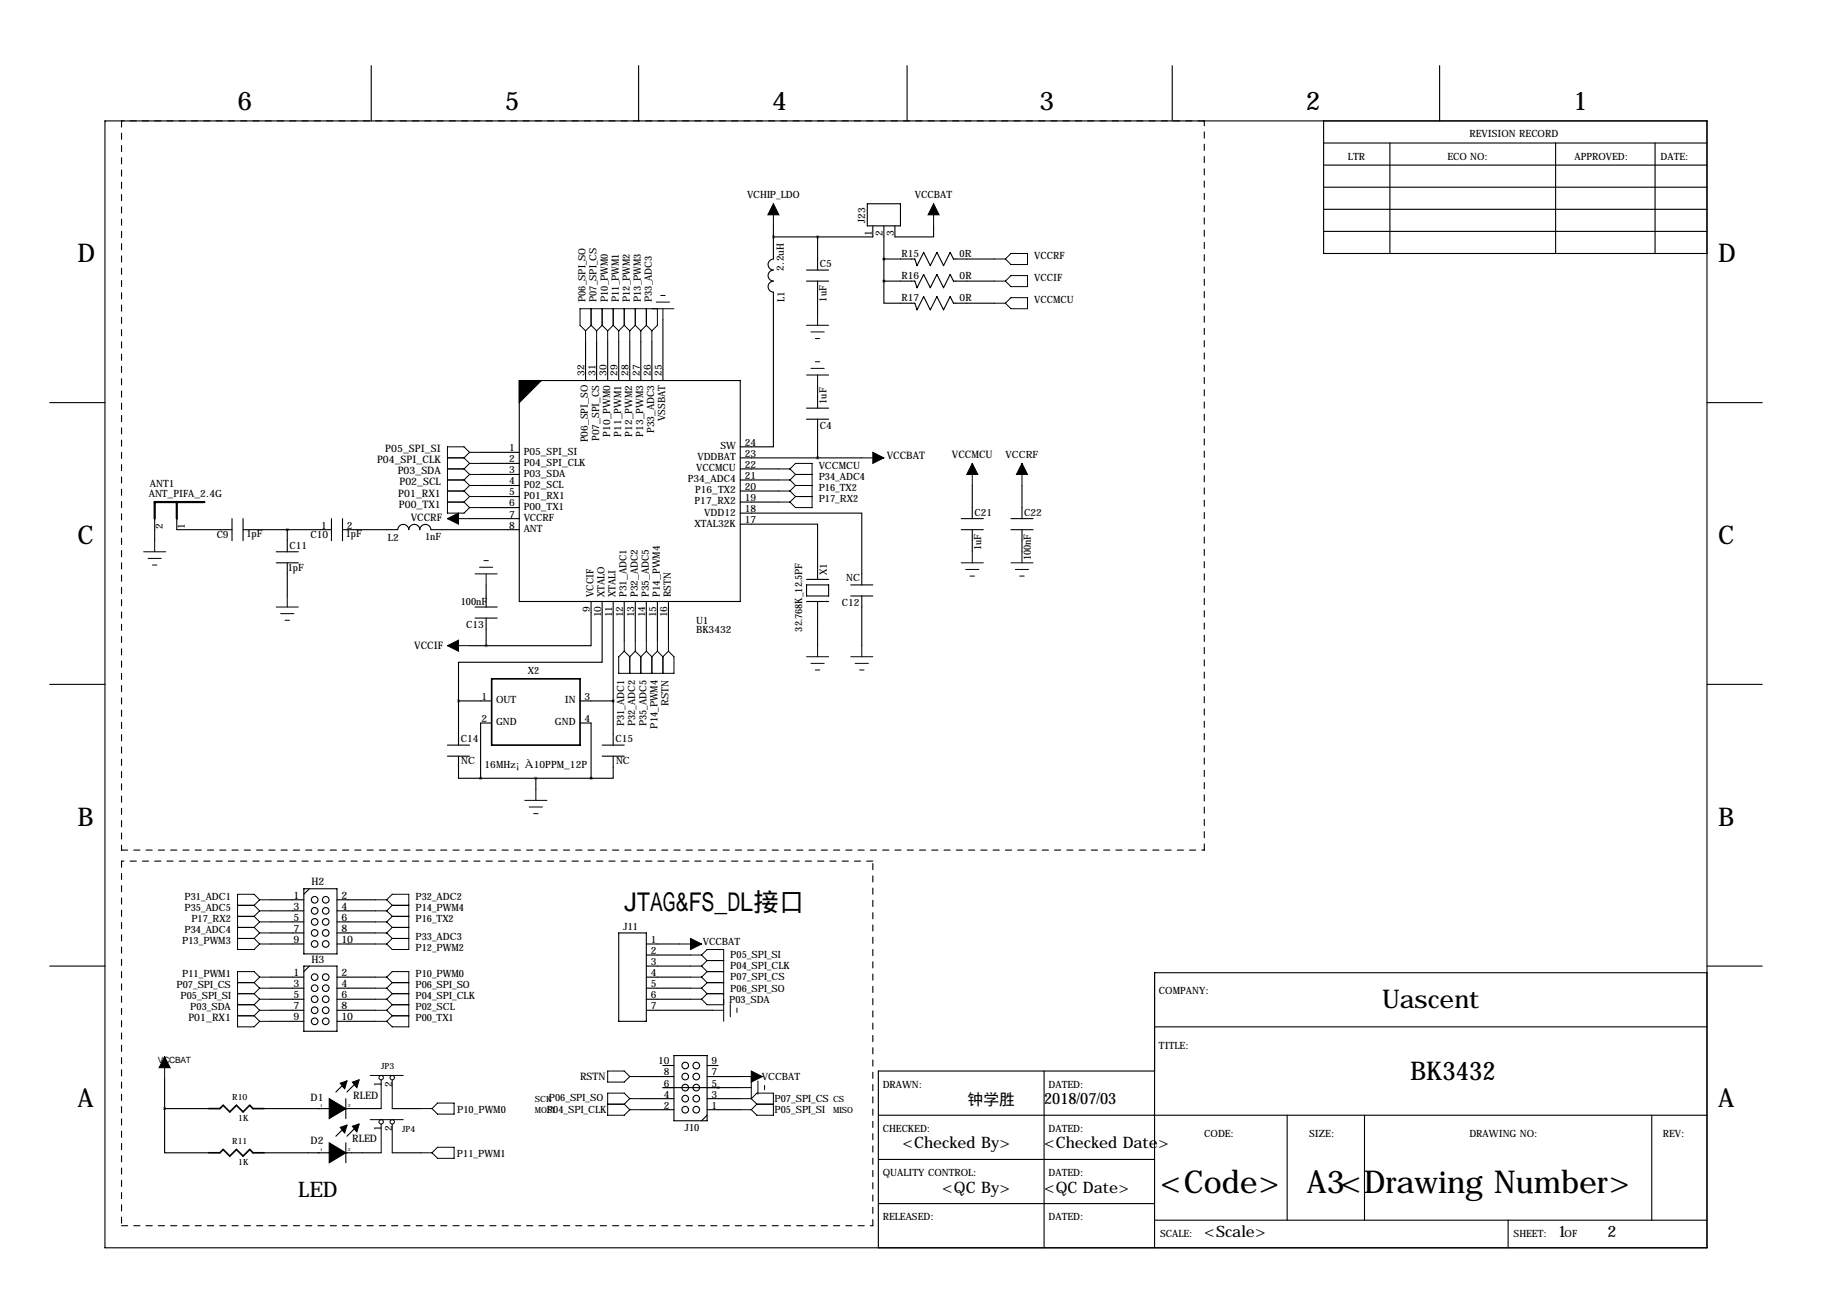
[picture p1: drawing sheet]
<svg xmlns="http://www.w3.org/2000/svg" width="419mm" height="297mm" viewBox="0 0 419 297" stroke-linecap="round" stroke-linejoin="round" font-family="sans-serif">
<path d="M27.9 27.8v167.6M276.9 27.8h-249M27.9 198v83.8M27.9 195.4h249M200.7 198h-172.8M276.9 195.4v-167.6M27.9 281.8h172.8M200.7 281.8v-83.8" fill="none" stroke="#000" stroke-width=".25" stroke-dasharray="1.4 1.4"/>
<g fill="none" stroke="#000" stroke-width=".25">
<path d="M85.3 15.1v12.7M146.8 15.1v12.7M208.5 15.1v12.7M269.5 15.1v12.7M331 15.1v12.7M24.1 27.8h368.3v259.1h-368.3zM304.3 32.9h88.1M304.3 38h88.1M304.3 27.8v30.5h88.1M319.5 32.9v25.4M357.6 32.9v25.4M380.5 32.9v25.4"/>
<path d="M177.8 51.9v7.6a1.27 1.27 0 0 0-1.2 1.3 1.27 1.27 0 0 0 1.2 1.3M188 54.5v7.6M199.4 46.8h7.6v5.1h-7.6zM200.7 51.9v2.6h-22.9M203.2 51.9v12.7M203.2 59.5h7.1l.5 1.6 1.5-3.1 1.6 3.1 1.5-3.1 1.5 3.1 1.5-3.1 .8 1.5h9.4M205.7 51.9v2.6h8.9v-2.6M304.3 43h88.1M304.3 48.1h88.1M304.3 53.2h88.1M134.6 78.6v8.9M137.2 78.6v8.9"/>
<path d="M139.7 78.6v8.9M142.2 78.6v8.9M144.8 78.6v8.9M147.3 78.6v8.9M149.9 78.6v8.9M152.4 73.5v14M177.8 64.6a1.27 1.27 0 0 0-1.2 1.3 1.27 1.27 0 0 0 1.2 1.3M177.8 62.1a1.27 1.27 0 0 0-1.2 1.3 1.27 1.27 0 0 0 1.2 1.2M177.8 67.2v35.5h-7.6M185.4 64.6h5.1M185.4 62.1h5.1M188 64.6v7.6"/>
<path d="M203.2 64.6v5.1h7.1l.5 1.5 1.5-3 1.6 3 1.5-3 1.5 3 1.5-3 .8 1.5h9.4M203.2 64.6h7.1l.5 1.6 1.5-3.1 1.6 3.1 1.5-3.1 1.5 3.1 1.5-3.1 .8 1.5h9.4M11.4 92.6h12.7M119.4 87.5h50.8v50.8h-50.8zM185.4 93.8h5.1M185.4 96.4h5.1M188 88.8v5M188 96.4v8.9M392.4 92.6h12.7M35.6 119.2v5.1M40.6 119.2v2.6h12.7M53.3 119.2v5.1"/>
<path d="M55.9 119.2v5.1M76.2 119.2v5.1M78.7 119.2v5.1M107.9 119.2h11.5M110.5 104h8.9M110.5 106.5h8.9M110.5 109.1h8.9M110.5 111.6h8.9M110.5 114.2h8.9M110.5 116.7h8.9M170.2 118h27.9v16.5M170.2 115.4h8.9"/>
<path d="M170.2 112.9h8.9M170.2 110.3h8.9M170.2 107.8h8.9M170.2 105.3h27.9M221 119.2h5.1M223.5 111.6v7.6M232.4 119.2h5.1M234.9 111.6v7.6M55.9 121.8h20.3M63.5 129.4h5.1M63.5 126.9h5.1M66 121.8v5.1"/>
<path d="M66 129.4v7.6M78.7 121.8h12.7a1.27 1.27 0 0 1 1.3-1.2 1.27 1.27 0 0 1 1.3 1.2 1.27 1.27 0 0 1 1.2-1.2 1.27 1.27 0 0 1 1.3 1.2 1.27 1.27 0 0 1 1.3-1.2 1.27 1.27 0 0 1 1.3 1.2h20.3M109.2 139.6h5.1M111.8 134.5v5.1M135.9 138.3v10.1h-24.1M138.4 138.3v14h-33v8.8M141 138.3v33M143.5 138.3v8.9M146 138.3v8.9M148.6 138.3v8.9M151.1 138.3v8.9M153.7 138.3v8.9"/>
<path d="M170.2 120.5h17.8v12.7M185.4 138.3h5.1M185.4 134.5h5.1v2.5h-5.1zM185.4 133.2h5.1M188 138.3v10.1M195.6 134.5h5.1M195.6 137h5.1M198.1 137v11.4M221 121.8h5.1M223.5 121.8v5.1M232.4 121.8h5.1M234.9 121.8v5.1"/>
<path d="M11.4 157.3h12.7M107.9 148.4h3.9M109.2 142.1h5.1M111.8 142.1v6.3M392.4 157.3h12.7M102.9 173.8h5M102.9 171.3h5M105.4 173.8v5.1h5.1M105.4 161.1v10.2M105.4 161.1h7.6M110.5 178.9h25.4M113 166.2h-2.5v12.7"/>
<path d="M123.2 178.9v2.6M133.3 166.2h2.6v12.7M133.3 161.1h7.7M138.4 173.8h5.1M138.4 171.3h5.1M141 173.8v5.1h-5.1M62.2 206.9h7.6M62.2 209.4h7.6M62.2 211.9h7.6M62.2 214.5h7.6M62.2 217h7.6M69.8 204.3h7.7v15h-7.7z"/>
<path d="M71.1 204.3l-1.3 1.3M77.5 206.9h8.9M77.5 209.4h8.9M77.5 211.9h8.9M77.5 214.5h8.9M77.5 217h8.9M142.2 214.5h6.4v20.3h-6.4zM148.6 217h7.6M148.6 219.6h10.1M11.4 222.1h12.7M62.2 224.6h7.6M62.2 227.2h7.6"/>
<path d="M62.2 229.7h7.6M62.2 232.3h7.6M62.2 234.8h7.6M69.8 222.1h7.7v15h-7.7zM71.1 222.1l-1.3 1.3M77.5 224.6h8.9M77.5 227.2h8.9M77.5 229.7h8.9M77.5 232.3h8.9M77.5 234.8h8.9M148.6 222.1h10.1M148.6 224.6h10.1"/>
<path d="M148.6 227.2h10.1M148.6 229.7h10.1M148.6 232.3h15.2M265.4 236.1h127M392.4 223.6h-127v63.3M392.4 222.1h12.7M37.8 254.9v10.1h10.2M37.8 254.9h10.2M37.8 248v6.9M60.7 254.9h26.9M79.5 252.6v4.6M79.8 248.5l-2.6 2.6"/>
<path d="M79.8 258.7l-2.6 2.5M82.3 248.5l-2.5 2.6M82.3 258.7l-2.5 2.5M90.2 254.9h6.6M147.3 255.1h7.6M147.3 252.6h7.6M147.3 247.5h7.6M152.4 250h17.8M152.4 245h2.5M154.9 242.7h7.7v15h-7.7zM162.6 256.4l-1.3 1.3M162.6 255.1h7.6"/>
<path d="M162.6 252.6h7.6M162.6 247.5h7.6M162.6 245h2.5M165.1 250h.1M201.9 256.4h190.5M240 246.2v40.7M265.4 246.2h-63.5v40.7M295.9 256.4v24.1M313.7 256.4v24.1M379.7 256.4v24.1M60.7 265h26.9M79.5 262.7v4.6"/>
<path d="M90.2 265h6.6M201.9 266.6h63.5M201.9 276.7h63.5M265.4 280.5h127M346.7 280.5v6.4"/>
<circle cx="72.3" cy="217" r=".76"/>
<circle cx="72.3" cy="214.5" r=".76"/>
<circle cx="72.3" cy="211.9" r=".76"/>
<circle cx="72.3" cy="206.9" r=".76"/>
<circle cx="72.3" cy="209.4" r=".76"/>
<circle cx="74.9" cy="217" r=".76"/>
<circle cx="74.9" cy="214.5" r=".76"/>
<circle cx="74.9" cy="211.9" r=".76"/>
<circle cx="74.9" cy="206.9" r=".76"/>
<circle cx="74.9" cy="209.4" r=".76"/>
<circle cx="72.3" cy="227.2" r=".76"/>
<circle cx="72.3" cy="224.6" r=".76"/>
<circle cx="72.3" cy="229.7" r=".76"/>
<circle cx="72.3" cy="234.8" r=".76"/>
<circle cx="72.3" cy="232.3" r=".76"/>
<circle cx="74.9" cy="227.2" r=".76"/>
<circle cx="74.9" cy="229.7" r=".76"/>
<circle cx="74.9" cy="224.6" r=".76"/>
<circle cx="74.9" cy="234.8" r=".76"/>
<circle cx="74.9" cy="232.3" r=".76"/>
<circle cx="157.5" cy="250" r=".76"/>
<circle cx="157.5" cy="252.6" r=".76"/>
<circle cx="157.5" cy="255.1" r=".76"/>
<circle cx="157.5" cy="247.5" r=".76"/>
<circle cx="157.5" cy="245" r=".76"/>
<circle cx="160.1" cy="250" r=".76"/>
<circle cx="160.1" cy="252.6" r=".76"/>
<circle cx="160.1" cy="255.1" r=".76"/>
<circle cx="160.1" cy="247.5" r=".76"/>
<circle cx="160.1" cy="245" r=".76"/>
</g>
<path d="M119.4 87.5h5.1l-5.1 5.1zM75.7 254.9h3.8l-3.8 2.3zM75.7 252.6l3.8 2.3h-3.8zM78.2 249l1.6-.5-.6 1.8zM78.2 259.2l1.6-.5-.6 1.8zM81 248.8l1.5-.5-.5 1.7zM81 258.9l1.5-.5-.5 1.8zM75.7 265h3.8l-3.8 2.3zM75.7 262.7l3.8 2.3h-3.8z" fill="#000" stroke="#000" stroke-width=".25"/>
<path d="M40.6 115.4v3.8M47 115.4h-11.4v3.8" fill="none" stroke="#000" stroke-width=".51"/>
<path d="M113 156.1h20.3v15.2h-20.3zM48 254.9h2.5l.8-.8 1.5 1.5 1.6-1.5 1.5 1.5 1.5-1.5 .8 .8h2.5M48 265h2.5l.8-.7 1.5 1.5 1.6-1.5 1.5 1.5 1.5-1.5 .8 .7h2.5" fill="none" stroke="#000" stroke-width=".38"/>
<g fill="none" stroke="#000" stroke-width=".23">
<path d="M177.8 46.8v5.1M214.6 46.8v5.1M228.6 59.5h2.5M232.4 58.3h3.8v2.5h-3.8l-1.3-1.3zM134.6 76.1v2.5M135.9 71v3.8M135.9 74.8l1.3 1.3M135.9 74.8l-1.3 1.3M137.2 76.1v2.5M138.4 71v3.8M138.4 74.8l1.3 1.3M138.4 74.8l-1.2 1.3"/>
<path d="M139.7 76.1v2.5M141 71v3.8M141 74.8l1.2 1.3M141 74.8l-1.3 1.3M142.2 76.1v2.5M143.5 71v3.8M143.5 74.8l1.3 1.3M143.5 74.8l-1.3 1.3M144.8 76.1v2.5M146 71v3.8M146 74.8l1.3 1.3M146 74.8l-1.2 1.3"/>
<path d="M147.3 76.1v2.5M148.6 74.8l-1.3 1.3M148.6 71v3.8M148.6 74.8l1.3 1.3M149.9 76.1v2.5M150.9 69.5h3M151.1 71v3.8l-1.2 1.3M151.9 67.9h1M152.4 71v2.5M154.9 71h-21.6v3.8l1.3 1.3M185.4 74.8h5.1M186.4 76.3h3.1"/>
<path d="M187.5 77.8h1M188 72.2v2.6M228.6 64.6h2.5M228.6 69.7h2.5M231.1 69.7l1.3-1.3h3.8v2.6h-3.8zM232.4 63.4h3.8v2.5h-3.8l-1.3-1.3zM185.4 86.2h5.1M186.4 84.7h3.1M187.5 83.2h1M188 86.2v2.6M102.9 115.4h3.8M102.9 112.9h3.8"/>
<path d="M102.9 110.3h3.8M102.9 107.8h3.8M102.9 105.3h3.8M102.9 119.2h5M106.7 115.4l1.2 1.3M106.7 112.9l1.2 1.3M106.7 110.3l1.2 1.3M106.7 107.8l1.2 1.3M106.7 105.3l1.2 1.2M107.9 116.7h2.6M107.9 104l-1.2-1.3h-3.8v15.3h3.8l1.2-1.3M107.9 114.2h2.6"/>
<path d="M107.9 114.2l-1.2 1.2M107.9 111.6h2.6M107.9 111.6l-1.2 1.3M107.9 109.1h2.6M107.9 109.1l-1.2 1.2M107.9 106.5h2.6M107.9 106.5l-1.2 1.3M107.9 104h2.6M107.9 104l-1.2 1.3M179.1 115.4h2.5M179.1 112.9h2.5M179.1 110.3h2.5"/>
<path d="M179.1 107.8h2.5M181.6 107.8l1.3-1.3h3.8v10.2h-3.8l-1.3-1.3M181.6 112.9l1.3 1.3M181.6 110.3l1.3 1.3M181.6 107.8l1.3 1.3M182.9 109.1l-1.3 1.2M182.9 114.2h3.8M182.9 111.6h3.8M182.9 109.1h3.8M182.9 114.2l-1.3 1.2M182.9 111.6l-1.3 1.3M198.1 105.3h5.1"/>
<path d="M223.5 106.5v5.1M234.9 106.5v5.1M33 126.9h5.1M34 128.4h3.1M35.1 129.9h1M35.6 124.3v2.6M63.5 139.6h5.1M66 137v2.6M109.2 131.9h5.1M110.2 130.4h3.1M111.3 128.9h1M111.8 131.9v2.6"/>
<path d="M221 129.4h5.1M222 130.9h3M223 132.4h1M223.5 126.9v2.5M232.4 129.4h5.1M233.4 130.9h3.1M234.4 132.4h1.1M234.9 126.9v2.5M64.5 141.1h3.1M65.5 142.6h1M102.9 148.4h5M143.5 147.2v2.5"/>
<path d="M143.5 149.7l-1.3 1.3v3.8h12.7v-3.8l-1.2-1.3M143.5 149.7l1.3 1.3M144.8 151v3.8M146 149.7l-1.2 1.3M146 147.2v2.5M146 149.7l1.3 1.3M147.3 151v3.8M148.6 149.7l-1.3 1.3M148.6 147.2v2.5M148.6 149.7l1.3 1.3M149.9 151v3.8M151.1 149.7l-1.2 1.3"/>
<path d="M151.1 147.2v2.5M151.1 149.7l1.3 1.3M152.4 151v3.8M153.7 147.2v2.5M153.7 149.7l-1.3 1.3M185.4 151h5.1M186.4 152.5h3.1M187.5 154h1M188 148.4v2.6M195.6 151h5.1M196.6 152.5h3M197.6 154h1"/>
<path d="M198.1 148.4v2.6M120.6 184h5.1M121.7 185.5h3M122.7 187.1h1M123.2 181.5v2.5M54.6 208.1h3.8M54.6 210.7h3.8M54.6 213.2h3.8M54.6 215.8h3.8M58.4 208.1l1.3 1.3M58.4 210.7l1.3 1.2M58.4 213.2l1.3 1.3"/>
<path d="M58.4 215.8l1.3 1.2M59.7 206.9h2.5M59.7 206.9l-1.3 1.2M59.7 206.9l-1.3-1.3h-3.8v12.7h3.8l1.3-1.3M59.7 209.4h2.5M59.7 209.4l-1.3 1.3M59.7 211.9h2.5M59.7 211.9l-1.3 1.3M59.7 214.5h2.5M59.7 214.5l-1.3 1.3M59.7 217h2.5M86.4 206.9h2.5"/>
<path d="M86.4 209.4h2.5M86.4 211.9h2.5M86.4 214.5h2.5M86.4 217h2.5M88.9 206.9l1.3-1.3h3.8v12.7h-3.8l-1.3-1.3M88.9 206.9l1.3 1.2M88.9 209.4l1.3 1.3M88.9 211.9l1.3 1.3M88.9 214.5l1.3 1.3M90.2 208.1h3.8M90.2 210.7h3.8M90.2 208.1l-1.3 1.3"/>
<path d="M90.2 213.2h3.8M90.2 210.7l-1.3 1.2M90.2 215.8h3.8M90.2 215.8l-1.3 1.2M90.2 213.2l-1.3 1.3M156.2 217h5.1M158.7 219.6h2.6M161.3 219.6l1.3-1.3h3.8v16.5M161.3 219.6l1.3 1.2M54.6 225.9h3.8M54.6 228.5h3.8M54.6 231h3.8"/>
<path d="M54.6 233.5h3.8M58.4 225.9l1.3 1.3M58.4 228.5l1.3 1.2M58.4 231l1.3 1.3M58.4 233.5l1.3 1.3M59.7 224.6l-1.3-1.2h-3.8v12.7h3.8l1.3-1.3M59.7 224.6h2.5M59.7 224.6l-1.3 1.3M59.7 227.2h2.5M59.7 227.2l-1.3 1.3M59.7 229.7h2.5M59.7 229.7l-1.3 1.3"/>
<path d="M59.7 232.3h2.5M59.7 232.3l-1.3 1.2M59.7 234.8h2.5M86.4 224.6h2.5M86.4 227.2h2.5M86.4 229.7h2.5M86.4 232.3h2.5M86.4 234.8h2.5M88.9 224.6l1.3-1.2h3.8v12.7h-3.8l-1.3-1.3M88.9 224.6l1.3 1.3M88.9 227.2l1.3 1.3M88.9 229.7l1.3 1.3"/>
<path d="M88.9 232.3l1.3 1.2M90.2 225.9h3.8M90.2 228.5h3.8M90.2 225.9l-1.3 1.3M90.2 231h3.8M90.2 228.5l-1.3 1.2M90.2 233.5h3.8M90.2 231l-1.3 1.3M90.2 233.5l-1.3 1.3M158.7 224.6h2.6M158.7 227.2h2.6M158.7 229.7h2.6"/>
<path d="M158.7 222.1h2.6M161.3 229.7l1.3 1.3h3.8M161.3 227.2l1.3 1.3M161.3 224.6l1.3 1.3M161.3 222.1l1.3 1.3M162.6 225.9h3.8M162.6 223.4h3.8M162.6 228.5h3.8M162.6 228.5l-1.3 1.2M162.6 225.9l-1.3 1.3M162.6 223.4l-1.3 1.2M162.6 220.8h3.8"/>
<path d="M162.6 220.8l-1.3 1.3M163.8 232.3h2.6M167.9 230.7v3.1M169.4 231.8v1M37.8 242.9v5.1M85.1 247.3h7.6M85.1 257.4h7.6M87.6 248.3v6.6M87.6 258.4v6.6M90.2 248.3v6.6M90.2 258.4v6.6M96.8 254.9h2.5"/>
<path d="M100.6 253.6h3.8v2.5h-3.8l-1.3-1.2zM139.7 253.9h3.8M139.7 246.2h3.8l1.3 1.3-1.3 1.3h-3.8zM143.5 253.9l1.3 1.2M144.8 247.5h2.5M144.8 255.1h2.5M144.8 252.6l-1.3-1.3h-3.8v5.1h3.8l1.3-1.3M144.8 252.6h2.5M144.8 252.6l-1.3 1.3M170.2 247.5h5.1M170.2 255.1h2.5M170.2 252.6h2.5"/>
<path d="M170.2 250h2.5M172.7 252.6l1.3-1.3h3.8v5.1h-3.8l-1.3-1.3M172.7 252.6l1.3 1.3M172.7 247.5v5.1M174 253.9l-1.3 1.2M174 253.9h3.8M174.2 248.5v3.1M175.8 249.5v1.1M96.8 265h2.5M99.3 265l1.3-1.2h3.8v2.5h-3.8z"/>
<circle cx="87.6" cy="257.9" r=".51"/>
<circle cx="87.6" cy="247.8" r=".51"/>
<circle cx="90.2" cy="257.9" r=".51"/>
<circle cx="90.2" cy="247.8" r=".51"/>
</g>
<path d="M177.8 46.8l1.3 2.6h-2.6zM214.6 46.8l1.3 2.6h-2.5zM102.9 119.2l2.5-1.2v2.5zM200.7 104l2.5 1.3-2.5 1.2zM223.5 106.5l1.3 2.6h-2.6zM234.9 106.5l1.3 2.6h-2.5zM102.9 148.4l2.5-1.2v2.5zM158.7 215.8l2.6 1.2-2.6 1.3zM37.8 242.9l1.3 2.6h-2.5zM172.7 246.2l2.6 1.3-2.6 1.3z" fill="#000" stroke="#000" stroke-width=".23"/>
<path d="M66 121.8a.05 .05 0 0 0 .1 0 .05 .05 0 0 0-.1 0zM187.9 54.5a.05 .05 0 0 0 .1 0 .05 .05 0 0 0-.1 0zM37.8 254.9a.05 .05 0 0 0 .1 0 .05 .05 0 0 0-.1 0zM187.9 105.3a.05 .05 0 0 0 .1 0 .05 .05 0 0 0-.1 0zM140.9 161.1a.05 .05 0 0 0 .1 0 .05 .05 0 0 0-.1 0zM111.7 148.4a.05 .05 0 0 0 .1 0 .05 .05 0 0 0-.1 0z" fill="#000" stroke="#000" stroke-width=".63"/>
<g font-size="7.3">
<text x="266.7" y="274.2">&lt;Code&gt;</text>
<text x="300.4" y="274.2">A3&lt;Drawing Number&gt;</text>
</g>
<g font-size="5.9">
<text x="54.6" y="25.3">6</text>
<text x="116.1" y="25.3">5</text>
<text x="177.5" y="25.3">4</text>
<text x="239" y="25.3">3</text>
<text x="300.2" y="25.3">2</text>
<text x="361.7" y="25.3">1</text>
<text x="17.8" y="60.3">D</text>
<text x="395" y="60.3">D</text>
<text x="17.8" y="125.1">C</text>
<text x="395" y="125.1">C</text>
<text x="17.8" y="189.9">B</text>
<text x="395" y="189.9">B</text>
<text x="143.5" y="209.4">JTAG&amp;FS_DL接口</text>
<text x="317.7" y="231.8">Uascent</text>
<text x="324.2" y="248.2">BK3432</text>
<text x="17.8" y="254.6">A</text>
<text x="395" y="254.6">A</text>
</g>
<text font-size="4.9" x="68.6" y="275.2">LED</text>
<g font-size="3.6">
<text x="222.4" y="254">钟学胜</text>
<text x="240" y="253.8">2018/07/03</text>
<text x="207.5" y="264">&lt;Checked By&gt;</text>
<text x="240" y="264">&lt;Checked Date&gt;</text>
<text x="216.6" y="274.2">&lt;QC By&gt;</text>
<text x="240" y="274.2">&lt;QC Date&gt;</text>
<text x="276.9" y="284.3">&lt;Scale&gt;</text>
<text x="358.1" y="284.3">1</text>
<text x="369.6" y="284.3">2</text>
</g>
<g font-size="2.4">
<text x="86.7" y="106.5">P04_SPI_CLK</text>
<text x="88.6" y="104">P05_SPI_SI</text>
<text x="203.9" y="105.5">VCCBAT</text>
<text x="218.8" y="105.3">VCCMCU</text>
<text x="91.4" y="109.1">P03_SDA</text>
<text x="91.8" y="111.6">P02_SCL</text>
<text x="91.6" y="114.2">P01_RX1</text>
<text x="91.7" y="116.7">P00_TX1</text>
<text x="94.4" y="119.7">VCCRF</text>
<text x="95.2" y="149.2">VCCIF</text>
<text x="71.6" y="203.6">H2</text>
<text x="67.5" y="206.6">1</text>
<text x="67.5" y="209.2">3</text>
<text x="78.5" y="206.6">2</text>
<text x="78.5" y="209.2">4</text>
<text x="67.5" y="211.7">5</text>
<text x="67.5" y="214.2">7</text>
<text x="78.5" y="211.7">6</text>
<text x="78.5" y="214.2">8</text>
<text x="67.5" y="216.8">9</text>
<text x="71.6" y="221.3">H3</text>
<text x="78.5" y="216.8">10</text>
<text x="67.5" y="224.4">1</text>
<text x="67.5" y="226.9">3</text>
<text x="78.5" y="224.4">2</text>
<text x="78.5" y="226.9">4</text>
<text x="67.5" y="229.5">5</text>
<text x="67.5" y="232">7</text>
<text x="78.5" y="229.5">6</text>
<text x="78.5" y="232">8</text>
<text x="43.3" y="234.8">P01_RX1</text>
<text x="67.5" y="234.6">9</text>
<text x="78.5" y="234.6">10</text>
<text x="133.4" y="248.4">RSTN</text>
<text x="71.4" y="253.1">D1</text>
<text x="81.2" y="252.7">RLED</text>
<text x="71.4" y="263">D2</text>
<text x="81" y="262.6">RLED</text>
</g>
<g font-size="2.3">
<text x="337.8" y="31.6">REVISION RECORD</text>
<text x="309.9" y="36.7">LTR</text>
<text x="332.7" y="36.7">ECO NO:</text>
<text x="361.9" y="36.7">APPROVED:</text>
<text x="381.8" y="36.7">DATE:</text>
<text x="171.7" y="45.6">VCHIP_LDO</text>
<text x="210.3" y="45.6">VCCBAT</text>
<text x="198.9" y="51.2" transform="rotate(-90 198.9 51.2)">J23</text>
<text x="200.4" y="54.3" transform="rotate(-90 200.4 54.3)">1</text>
<text x="202.9" y="54.3" transform="rotate(-90 202.9 54.3)">2</text>
<text x="205.5" y="54.3" transform="rotate(-90 205.5 54.3)">3</text>
<text x="207.3" y="59">R15</text>
<text x="220.6" y="59.1">0R</text>
<text x="237.7" y="59.5">VCCRF</text>
<text x="180.2" y="62.2" transform="rotate(-90 180.2 62.2)">2.2uH</text>
<text x="188.5" y="61.4">C5</text>
<text x="207.3" y="64.1">R16</text>
<text x="220.6" y="64.2">0R</text>
<text x="237.7" y="64.6">VCCIF</text>
<text x="134.6" y="69.5" transform="rotate(-90 134.6 69.5)">P06_SPI_SO</text>
<text x="137.2" y="69.5" transform="rotate(-90 137.2 69.5)">P07_SPI_CS</text>
<text x="139.7" y="69.5" transform="rotate(-90 139.7 69.5)">P10_PWM0</text>
<text x="142.2" y="69.5" transform="rotate(-90 142.2 69.5)">P11_PWM1</text>
<text x="144.8" y="69.5" transform="rotate(-90 144.8 69.5)">P12_PWM2</text>
<text x="147.3" y="69.5" transform="rotate(-90 147.3 69.5)">P13_PWM3</text>
<text x="149.9" y="69.5" transform="rotate(-90 149.9 69.5)">P33_ADC3</text>
<text x="180.3" y="69.4" transform="rotate(-90 180.3 69.4)">L1</text>
<text x="190" y="69.3" transform="rotate(-90 190 69.3)">1uF</text>
<text x="207.3" y="69.2">R17</text>
<text x="220.6" y="69.3">0R</text>
<text x="237.7" y="69.7">VCCMCU</text>
<text x="134.4" y="86.5" transform="rotate(-90 134.4 86.5)">32</text>
<text x="136.9" y="86.5" transform="rotate(-90 136.9 86.5)">31</text>
<text x="139.4" y="86.5" transform="rotate(-90 139.4 86.5)">30</text>
<text x="142" y="86.5" transform="rotate(-90 142 86.5)">29</text>
<text x="144.5" y="86.5" transform="rotate(-90 144.5 86.5)">28</text>
<text x="147.1" y="86.5" transform="rotate(-90 147.1 86.5)">27</text>
<text x="149.6" y="86.5" transform="rotate(-90 149.6 86.5)">26</text>
<text x="152.1" y="86.5" transform="rotate(-90 152.1 86.5)">25</text>
<text x="190" y="92.8" transform="rotate(-90 190 92.8)">1uF</text>
<text x="135.2" y="101.7" transform="rotate(-90 135.2 101.7)">P06_SPI_SO</text>
<text x="137.7" y="101.4" transform="rotate(-90 137.7 101.4)">P07_SPI_CS</text>
<text x="140.3" y="100.4" transform="rotate(-90 140.3 100.4)">P10_PWM0</text>
<text x="142.8" y="100.4" transform="rotate(-90 142.8 100.4)">P11_PWM1</text>
<text x="145.3" y="100.4" transform="rotate(-90 145.3 100.4)">P12_PWM2</text>
<text x="147.9" y="100.4" transform="rotate(-90 147.9 100.4)">P13_PWM3</text>
<text x="150.4" y="99.6" transform="rotate(-90 150.4 99.6)">P33_ADC3</text>
<text x="153" y="96.8" transform="rotate(-90 153 96.8)">VSSBAT</text>
<text x="188.5" y="98.7">C4</text>
<text x="117" y="103.7">1</text>
<text x="117" y="106.3">2</text>
<text x="120.4" y="104.6">P05_SPI_SI</text>
<text x="120.4" y="107.1">P04_SPI_CLK</text>
<text x="160.3" y="105.8">VDDBAT</text>
<text x="165.6" y="103.3">SW</text>
<text x="171.2" y="107.6">22</text>
<text x="171.2" y="105">23</text>
<text x="171.2" y="102.5">24</text>
<text x="188.2" y="107.8">VCCMCU</text>
<text x="231.2" y="105.3">VCCRF</text>
<text x="34.5" y="111.9">ANT1</text>
<text x="117" y="108.8">3</text>
<text x="117" y="111.4">4</text>
<text x="117" y="113.9">5</text>
<text x="120.4" y="109.6">P03_SDA</text>
<text x="120.4" y="112.2">P02_SCL</text>
<text x="158.1" y="110.9">P34_ADC4</text>
<text x="159.8" y="113.4">P16_TX2</text>
<text x="160.1" y="108.4">VCCMCU</text>
<text x="171.2" y="112.6">20</text>
<text x="171.2" y="110.1">21</text>
<text x="188.2" y="112.9">P16_TX2</text>
<text x="188.2" y="110.3">P34_ADC4</text>
<text x="34.2" y="114.2">ANT_PIFA_2.4G</text>
<text x="117" y="116.4">6</text>
<text x="117" y="119">7</text>
<text x="120.4" y="114.7">P01_RX1</text>
<text x="120.4" y="117.3">P00_TX1</text>
<text x="120.4" y="119.8">VCCRF</text>
<text x="159.7" y="116">P17_RX2</text>
<text x="161.9" y="118.5">VDD12</text>
<text x="171.2" y="117.7">18</text>
<text x="171.2" y="115.2">19</text>
<text x="188.2" y="115.4">P17_RX2</text>
<text x="224" y="118.6">C21</text>
<text x="235.5" y="118.6">C22</text>
<text x="37.4" y="121.6" transform="rotate(-90 37.4 121.6)">2</text>
<text x="42.5" y="121.6" transform="rotate(-90 42.5 121.6)">1</text>
<text x="49.8" y="123.6">C9</text>
<text x="56.6" y="123.6">1pF</text>
<text x="71.4" y="123.6">C10</text>
<text x="73.9" y="121.5">1</text>
<text x="79.5" y="123.6">1pF</text>
<text x="79.8" y="121.5">2</text>
<text x="89.2" y="124.3">L2</text>
<text x="97.7" y="124.1">1nF</text>
<text x="117" y="121.5">8</text>
<text x="120.4" y="122.3">ANT</text>
<text x="159.7" y="121.1">XTAL32K</text>
<text x="171.2" y="120.3">17</text>
<text x="66.2" y="131.2">1pF</text>
<text x="66.5" y="126.2">C11</text>
<text x="225.6" y="126.5" transform="rotate(-90 225.6 126.5)">1uF</text>
<text x="237" y="128.9" transform="rotate(-90 237 128.9)">100nF</text>
<text x="136.4" y="137.3" transform="rotate(-90 136.4 137.3)">VCCIF</text>
<text x="139" y="137.3" transform="rotate(-90 139 137.3)">XTALO</text>
<text x="141.5" y="137.3" transform="rotate(-90 141.5 137.3)">XTALI</text>
<text x="144.1" y="137.3" transform="rotate(-90 144.1 137.3)">P31_ADC1</text>
<text x="146.6" y="137.3" transform="rotate(-90 146.6 137.3)">P32_ADC2</text>
<text x="149.1" y="137.3" transform="rotate(-90 149.1 137.3)">P35_ADC5</text>
<text x="151.7" y="137.3" transform="rotate(-90 151.7 137.3)">P14_PWM4</text>
<text x="154.2" y="137.3" transform="rotate(-90 154.2 137.3)">RSTN</text>
<text x="190.1" y="132.2" transform="rotate(-90 190.1 132.2)">X1</text>
<text x="194.6" y="133.5">NC</text>
<text x="105.9" y="139.1">100nF</text>
<text x="135.6" y="140.6" transform="rotate(-90 135.6 140.6)">9</text>
<text x="138.2" y="141.9" transform="rotate(-90 138.2 141.9)">10</text>
<text x="140.7" y="141.9" transform="rotate(-90 140.7 141.9)">11</text>
<text x="143.3" y="141.9" transform="rotate(-90 143.3 141.9)">12</text>
<text x="145.8" y="141.9" transform="rotate(-90 145.8 141.9)">13</text>
<text x="148.3" y="141.9" transform="rotate(-90 148.3 141.9)">14</text>
<text x="150.9" y="141.9" transform="rotate(-90 150.9 141.9)">15</text>
<text x="153.4" y="141.9" transform="rotate(-90 153.4 141.9)">16</text>
<text x="160" y="143.4">U1</text>
<text x="193.5" y="139.3">C12</text>
<text x="107.2" y="144.4">C13</text>
<text x="160" y="145.5">BK3432</text>
<text x="184.4" y="145.2" transform="rotate(-90 184.4 145.2)">32.768K_12.5PF</text>
<text x="121.4" y="155.1">X2</text>
<text x="110.7" y="160.9">1</text>
<text x="114" y="161.7">OUT</text>
<text x="129.8" y="161.7">IN</text>
<text x="134.4" y="160.9">3</text>
<text x="110.7" y="166">2</text>
<text x="114" y="166.8">GND</text>
<text x="127.6" y="166.8">GND</text>
<text x="134.4" y="166">4</text>
<text x="143.5" y="167" transform="rotate(-90 143.5 167)">P31_ADC1</text>
<text x="146" y="167" transform="rotate(-90 146 167)">P32_ADC2</text>
<text x="148.6" y="167" transform="rotate(-90 148.6 167)">P35_ADC5</text>
<text x="151.1" y="167.5" transform="rotate(-90 151.1 167.5)">P14_PWM4</text>
<text x="153.7" y="162.3" transform="rotate(-90 153.7 162.3)">RSTN</text>
<text x="105.9" y="170.6">C14</text>
<text x="141.5" y="170.6">C15</text>
<text x="106.1" y="175.6">NC</text>
<text x="111.4" y="176.5">16MHz¡À10PPM_12P</text>
<text x="141.6" y="175.6">NC</text>
<text x="42.4" y="206.9">P31_ADC1</text>
<text x="42.4" y="209.4">P35_ADC5</text>
<text x="95.5" y="206.9">P32_ADC2</text>
<text x="95.5" y="209.4">P14_PWM4</text>
<text x="42.4" y="214.5">P34_ADC4</text>
<text x="44" y="211.9">P17_RX2</text>
<text x="95.5" y="211.9">P16_TX2</text>
<text x="143.3" y="213.7">J11</text>
<text x="41.9" y="217">P13_PWM3</text>
<text x="95.5" y="218.6">P12_PWM2</text>
<text x="95.5" y="216">P33_ADC3</text>
<text x="149.6" y="216.8">1</text>
<text x="149.6" y="219.3">2</text>
<text x="149.6" y="221.9">3</text>
<text x="161.6" y="217.3">VCCBAT</text>
<text x="167.9" y="220.3">P05_SPI_SI</text>
<text x="40.6" y="227.2">P07_SPI_CS</text>
<text x="41.9" y="224.6">P11_PWM1</text>
<text x="95.5" y="224.6">P10_PWM0</text>
<text x="95.5" y="227.2">P06_SPI_SO</text>
<text x="149.6" y="224.4">4</text>
<text x="149.6" y="226.9">5</text>
<text x="167.9" y="228">P06_SPI_SO</text>
<text x="167.9" y="225.4">P07_SPI_CS</text>
<text x="167.9" y="222.9">P04_SPI_CLK</text>
<text x="41.5" y="229.7">P05_SPI_SI</text>
<text x="43.7" y="232.3">P03_SDA</text>
<text x="95.5" y="229.7">P04_SPI_CLK</text>
<text x="95.5" y="232.3">P02_SCL</text>
<text x="149.6" y="229.5">6</text>
<text x="149.6" y="232">7</text>
<text x="167.6" y="230.5">P03_SDA</text>
<text x="266.4" y="228.5">COMPANY:</text>
<text x="95.5" y="234.8">P00_TX1</text>
<text x="151.3" y="244.7">10</text>
<text x="163.6" y="244.7">9</text>
<text x="266.4" y="241.2">TITLE:</text>
<text x="87.6" y="249.8" transform="rotate(-90 87.6 249.8)">1</text>
<text x="90.2" y="249.8" transform="rotate(-90 90.2 249.8)">2</text>
<text x="152.6" y="249.8">6</text>
<text x="152.6" y="247.3">8</text>
<text x="163.6" y="249.8">5</text>
<text x="163.6" y="247.3">7</text>
<text x="175.2" y="248.3">VCCBAT</text>
<text x="202.9" y="250">DRAWN:</text>
<text x="241" y="250">DATED:</text>
<text x="105.1" y="255.8">P10_PWM0</text>
<text x="125.7" y="255.9">P04_SPI_CLK</text>
<text x="126.2" y="253.1">P06_SPI_SO</text>
<text x="152.6" y="254.9">2</text>
<text x="152.6" y="252.3">4</text>
<text x="163.6" y="254.9">1</text>
<text x="163.6" y="252.3">3</text>
<text x="178.1" y="255.9">P05_SPI_SI</text>
<text x="178.1" y="253.4">P07_SPI_CS</text>
<text x="87.6" y="260" transform="rotate(-90 87.6 260)">1</text>
<text x="90.2" y="260" transform="rotate(-90 90.2 260)">2</text>
<text x="157.4" y="260">J10</text>
<text x="202.9" y="260.2">CHECKED:</text>
<text x="241" y="260.2">DATED:</text>
<text x="276.9" y="261.5">CODE:</text>
<text x="301" y="261.5">SIZE:</text>
<text x="337.8" y="261.5">DRAWING NO:</text>
<text x="382.3" y="261.5">REV:</text>
<text x="105.1" y="266">P11_PWM1</text>
<text x="202.9" y="270.4">QUALITY CONTROL:</text>
<text x="241" y="270.4">DATED:</text>
<text x="202.9" y="280.5">RELEASED:</text>
<text x="241" y="280.5">DATED:</text>
<text x="266.7" y="284.3">SCALE:</text>
<text x="348" y="284.3">SHEET:</text>
<text x="359.7" y="284.3">OF</text>
</g>
<g font-size="2">
<text x="36.3" y="244.5">VCCBAT</text>
<text x="87.6" y="245.8">JP3</text>
<text x="53.4" y="252.8">R10</text>
<text x="54.8" y="257.7">1K</text>
<text x="122.9" y="255.9">MOSI</text>
<text x="122.9" y="253.4">SCK</text>
<text x="191.5" y="255.9">MISO</text>
<text x="191.5" y="253.4">CS</text>
<text x="53.4" y="263">R11</text>
<text x="92.5" y="260.3">JP4</text>
<text x="54.8" y="267.8">1K</text>
</g>
<g font-size="1">
<text x="73.6" y="254.5">1</text>
<text x="80" y="254.5">2</text>
<text x="73.6" y="264.7">1</text>
<text x="80" y="264.7">2</text>
</g>
</svg>
